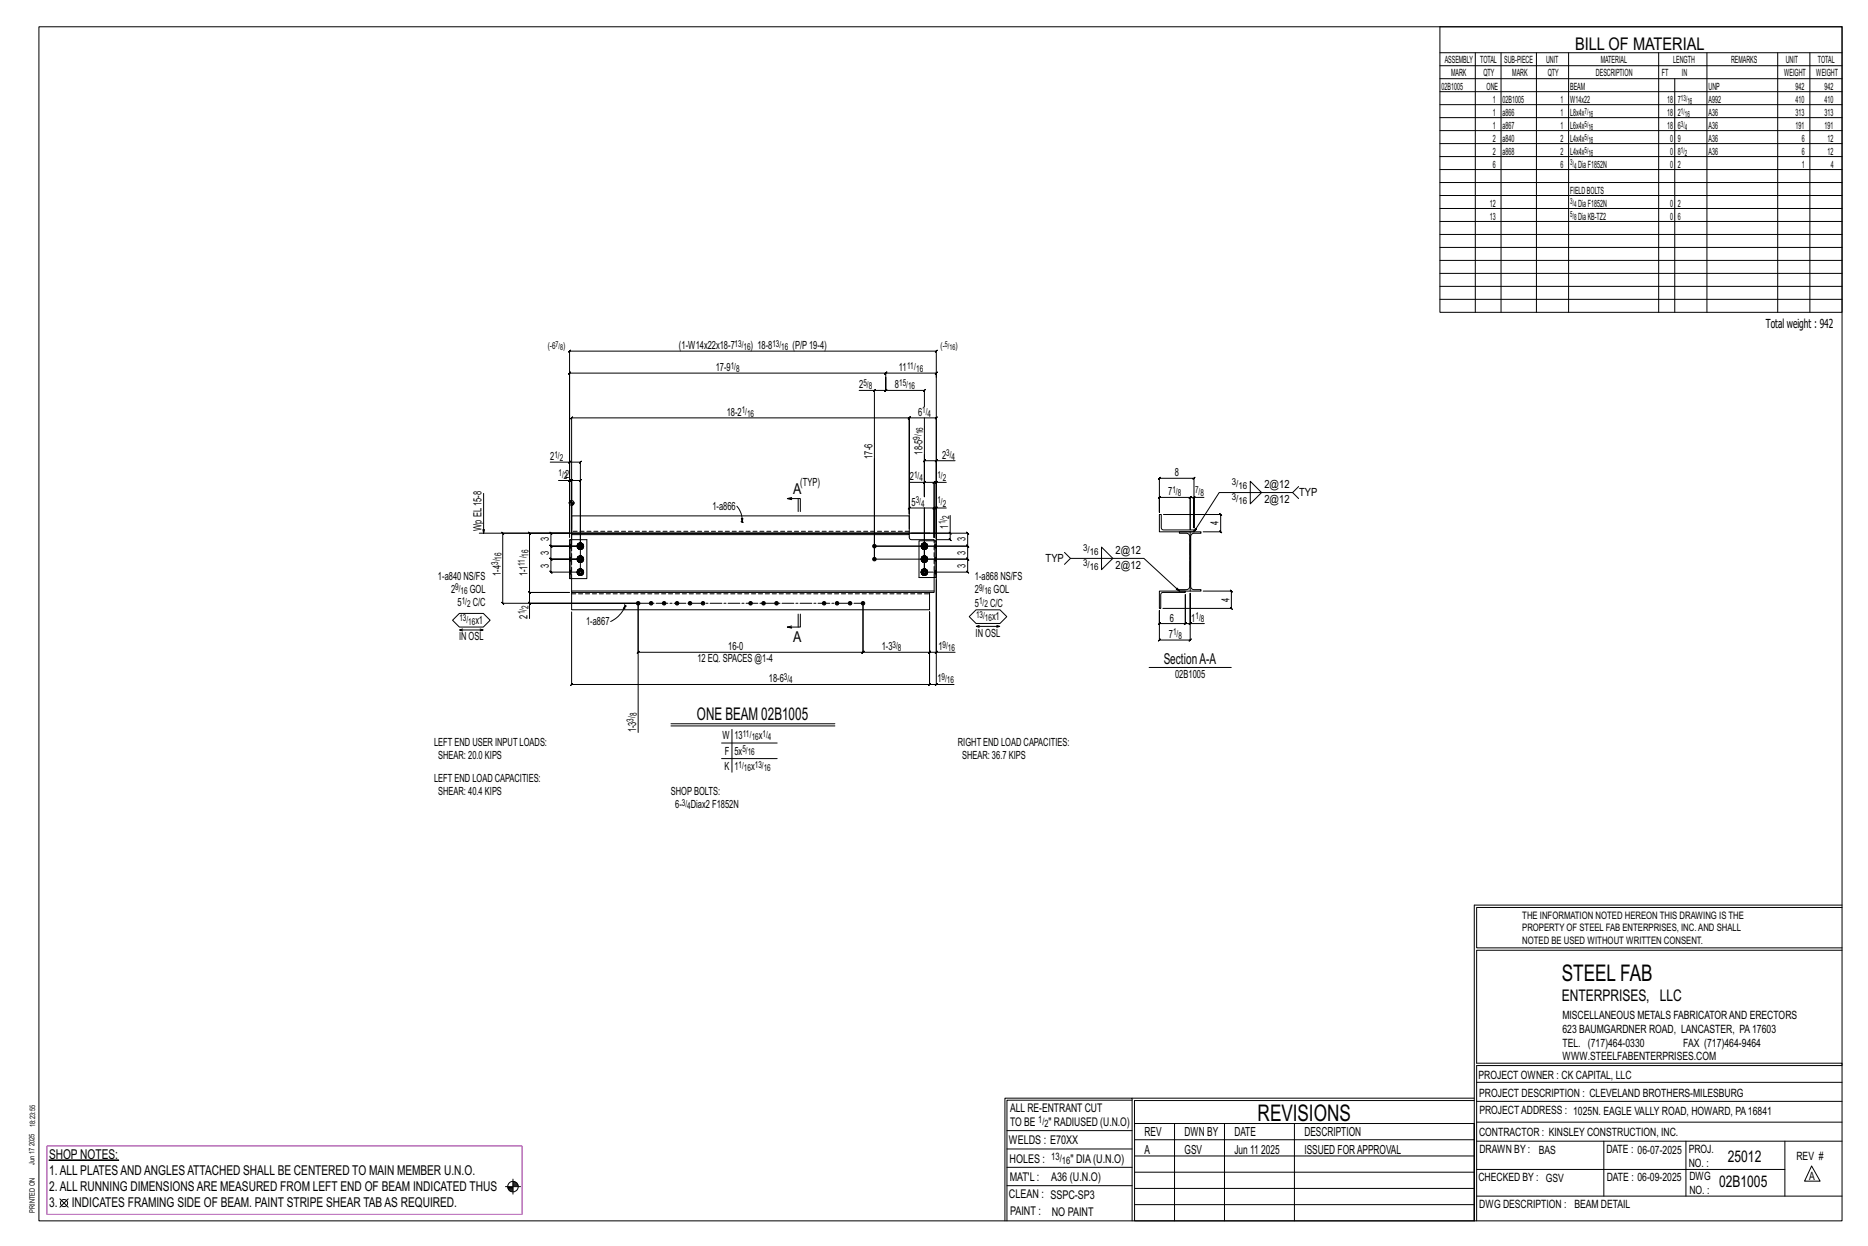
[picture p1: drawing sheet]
<svg xmlns="http://www.w3.org/2000/svg" width="914mm" height="610mm" viewBox="0 0 914 610" stroke-linecap="round" stroke-linejoin="round" font-family="sans-serif">
<g fill="#000" stroke="#000" stroke-width=".49">
<path d="M24 568h34z"/>
<circle cx="428" cy="267" r=".9"/>
<circle cx="428" cy="274" r=".9"/>
<circle cx="312" cy="295" r=".9"/>
<circle cx="319" cy="295" r=".9"/>
<circle cx="325" cy="295" r=".9"/>
<circle cx="331" cy="295" r=".9"/>
<circle cx="338" cy="295" r=".9"/>
<circle cx="344" cy="295" r=".9"/>
<circle cx="367" cy="295" r=".9"/>
<circle cx="374" cy="295" r=".9"/>
<circle cx="380" cy="295" r=".9"/>
<circle cx="403" cy="295" r=".9"/>
<circle cx="410" cy="295" r=".9"/>
<circle cx="416" cy="295" r=".9"/>
<circle cx="422" cy="295" r=".9"/>
</g>
<g fill="none" stroke="#000" stroke-width=".49">
<path d="M19 13h883v584h-883zM705 13h197v140h-197zM705 26h197M705 32h197M705 39h197M722 26v127M735 26v127M752 26v127M768 26v127M812 26v127M820 39v114M836 26v127"/>
<path d="M870 26v127M886 26v127M705 45h197M705 51h197M705 58h197M705 64h197M705 70h197M705 77h197M705 83h197M705 89h197M705 96h197M705 102h197"/>
<path d="M705 108h197M705 115h197M705 121h197M705 127h197M705 134h197M705 140h197M705 146h197M421 191h7v83h46l-1-1 1 1v-7v1l-1-1h1h-46h46v1l-1-1h1v-6l-1-1 1 1h-19M428 191h6l-1 1 1-1v-6v6l-1 1 1-1h19l-1 1 1-1v8M429 191l-1 1zM434 185v-3l-1 1h1h-155v-1l-1 1h1v80M434 183h24l1-1-1 3"/>
<path d="M434 182l-1 1zM453 204v39M269 226h10v35M273 235h6v26M277 235h7v1l1-1h-1v32M279 226l-1 1 1-1zM279 235l-1 1 1-1zM279 226h5v1l1-1h-1v54h-14l-1-1 1 1v-6l-1-1 1 1h14h-14l-1-1 1 1v-7v1l-1-1h1h14h-14v1l-1-1h1v-6l-1-1 1 1h9M279 235h1v24M279 236l1-1zM280 235l-1 1 1-1zM280 235v32"/>
<path d="M445 236h8v7M453 236h4l1-1-1 1v27M453 235l-1 1zM458 225h1l-1 1zM458 225h-5l-1 1 1-1v18M458 236h-1l1-1-1 1v27M459 235l-1 1zM463 236h-5v28M468 225h-10v36M612 235l6 6-6 6zM636 238l-3 3h-36l-13 19M237 241v20"/>
<path d="M278 246h3M279 246h.1M279 245v1M280 245v1M280 252h165v9h-165zM280 246v1M281 246v1M361 248a11 11 0 0 1 2 7M363 255h.1M363 254h1l-1 1zM363 255l1 1M388 244h-3h7v6"/>
<path d="M388 243l-3 1M391 244v6M445 259v-10l1-1-1 1h12l1-1-1 1v14M453 249v31zM458 249h-1l1-1-1 1v14M459 248l-1 1zM463 249h-5v15v-60h1l-1 1v-1h-13h1l-1 1v-1v47v-47h1l-1 1v-1h-165l-1 1 1-1v47M465 252v9h-19M568 252v6l1 1h15v1h-16zM570 252h28l-1-1 1 1v8h-1l1 1v-1h-9M584 244l1-1zM584 243h-1l-1 1 1-1v16v-16l-1 1 1-1h-15l-1 1 1-1v8v-17h-1l1-1v1h16l1-1-1 1v24v-15h5"/>
<path d="M633 241l3 3M235 261h44M279 264v19zM279 261v-89h-1l1-1v1h179l1-1-1 1v89M279 264h8v19h-8M280 261v1h165v-1M283 280h.1M283 274h.1M283 267h.1M283 279v1M283 273v1M283 275h1"/>
<path d="M283 268l1 1M283 267v1M283 280v-1v1v1v-1M283 273v-1v2v1v-1M283 267v-1v1v1M283 274l1 1M284 279h-1M284 272h-1M284 266h-1M284 275h1M284 268l1 1M284 278l-1 1"/>
<path d="M284 279h1M284 272l-1 1M284 273l1-1v1M284 266h1M284 279l2 1M284 273l2 1M284 266l2 1v1M285 279h-1M285 272l-1 1M285 266h-1M285 274v1h-1M285 268v1l-1-1"/>
<path d="M285 274h1l-1 1M285 268h1h-1M285 280l-1 1M285 274l-1 1M285 267l-1 1M285 279h1l-1 1M285 272l1 1h-1M285 266l1 1h-1M286 279v1M286 273v1M286 267h.1M445 262v1l1 1h11v1"/>
<path d="M451 280h.1M451 274h.1M451 267h.1M451 273v1M451 279v1M451 268l1 1M451 275h1M451 267v1M452 267l-1-1v1v1h1M452 273l-1-1v2v1l1-1M452 280l-1-1v1v1l1-1M452 268l1 1"/>
<path d="M452 274l1 1M452 266h-1M452 272h-1M452 279h-1M452 275h1M453 266h-1M453 266h1h-1M453 272l-1 1M453 273v-1h1l-1 1M453 278l-1 1M453 279h1h-1M453 274h21l-1-1 1 1v6l-1-1 1 1h-21v-31v31"/>
<path d="M453 266l1 1v1M453 273l1 1M453 279l1 1M453 279h-1M453 268h1l-1 1v-1M453 274l1 1h-1M453 268h1M453 274h1v1M454 267l-1 1M454 274l-1 1M454 280l-1 1M454 266v1h-1"/>
<path d="M454 272v1h-1M454 279l-1 1M454 267h.1M454 273v1M454 279v1M455 261h-196v-1l1 1h-1v29v-1l1 1h-1h20h-20v-1l1 1h-1v5M455 261h-209v-1l1 1h-1v34l1 1-1-1h65h-52v8M458 265v18zM458 265h-8v18h8M458 261v58h10M465 260l1 1zM465 261v3l1 1-1-1h-7"/>
<path d="M521 270l3 3h36l17 16M524 273l-3 3M539 268l6 5-6 6zM577 260h11v1h-4l-1 1v25l1 1h4v1h-11v-1h4l1-1v-25l-1-1h-4zM259 295l1 1zM280 290h175v8h-175zM280 299v36h-1l1-1v1h175l1-1-1 1v-36M280 283v6M283 281h1M284 281h1M285 281h-1M285 280h1l-1 1"/>
<path d="M306 296h.1M306 296v2h-1zM306 296a14 14 0 0 1-7 8M306 296l1 1M451 281h1M452 281h1M453 281h1h-1M453 280h1v1M455 299v20h1l-1 1v-1h-33h1l-1 1v-1v-24v24h1l-1 1v-1h-110h1l-1 1v-1v-24v63M455 299v36l1-1-1 1h3M455 299v20v1l1-1h-1h3M457 289h-177v1"/>
<path d="M457 283v7h-2M458 284v51h9M568 289h12v1h-11l-1 1v7zM589 289h14h-1l1 1v-1v9l-1-1 1 1h-34M222 303l3-3h12l3 3-3 4h-12zM225 308h11l-1 1M226 308h-1l1 1M235 308h1M388 306l-3 1M391 300v7M392 300v7h-7h3M458 319h1l-1 1z"/>
<path d="M474 302l4-4h12l3 4-3 3h-12zM478 306h11l-1 1M479 306h-1l1 1M488 306h1M582 306l1-1zM583 305h-3h1l-1 1v-1v-14v14h1l-1 1v-1h-12l-1 1 1-1v-6v14l-1 1 1-1h15l-1 1 1-1v-23v15h7M459 334l-1 1zM563 327h40M328 354h81M328 355h81M358 357v21M353 364h27"/>
<path d="M353 371h27M722 443v154M722 443h180M902 444h-179v20h179M902 465h-179v55h179v1h-179v76M554 538h-61v59M554 537h168M722 538h-167v13M723 539h179M723 530h179M493 553h61M555 550h167v47h-167z"/>
<path d="M555 558h167M575 550v47M599 550v47M634 550v47M723 549h179M723 558h179M785 558v27M825 558v27M874 558v27M251 577v7M251 579h2M251 580h3"/>
<path d="M251 578h2M493 571h61M493 562h61M555 573h167M555 566h167M723 572h151M887 570l4 8h-8zM29 587l4 4M33 587l-4 4M247 581h8M249 581h2M249 582h2"/>
<path d="M250 583h1M492 597v-60h62v60M493 580h61M555 589h167M555 581h167M723 585h179"/>
<circle cx="280" cy="246" r="1.2"/>
<circle cx="31" cy="589" r="1.8"/>
<circle cx="251" cy="581" r="2.6"/>
</g>
<path d="M23 561h233v33h-233z" fill="none" stroke="#f0f" stroke-width=".5"/>
<g fill="none" stroke="#000" stroke-width=".49" stroke-dasharray="2 1.4">
<path d="M445 260h-165M279 280h.1M279 279h.1M279 274h.1M279 273h.1M279 268h.1M279 267h.1M279 266h.1M279 268v-1v1M280 264v19M283 280v1zM283 274h.1"/>
<path d="M283 267v1zM283 280h.1M283 280v-1v1v1v-1M283 274v-2v2v1v-1M283 267v-1v1v2v-2M283 279v1zM283 273v1zM283 274v1zM283 267h.1M283 268h.1M283 279v1M283 273v1"/>
<path d="M283 268v-1M283 279h.1M283 279v-1zM283 272v1zM283 275h.1M283 272h.1M283 266v1zM283 268v1zM283 266h.1M283 279h1zM283 279h1M283 275h1z"/>
<path d="M283 275h1M283 272h1zM283 272h1M283 268l1 1zM283 268l1 1M283 266h1zM283 266h1M283 280l1-1M283 274l1 1M283 273h1M283 268h1M283 267l1-1"/>
<path d="M283 279h2zM283 275h2zM283 272h2zM283 269h2zM283 266h2zM283 279v1v-1v1v1v-1v1M283 273v-1v2v-1v1v1v-1v1v-1M283 266v1v1M283 280l1-1zM283 274h1zM283 273h1zM283 268h1z"/>
<path d="M283 267h1zM283 278h1zM283 269h1zM284 279h.1M284 275h.1M284 274h.1M284 273h.1M284 268v1zM284 268h.1M284 267v-1zM284 278v1v-1v1M284 278l1 1-1-1 1 1h-1z"/>
<path d="M284 278h1zM284 272v1M284 275h1zM284 275h1M284 272h1h-1h1l-1 1zM284 272h1zM284 266h.1M284 269h1zM284 269h1M284 268l1 1M284 266v1zM284 266h1h-1h1h-1z"/>
<path d="M284 266h1zM284 279l1 1zM284 279h1M284 275l1-1M284 274h1zM284 273h1zM284 273h1M284 268h1M284 268h1zM284 267h1zM284 266h1M285 279h.1"/>
<path d="M285 275h.1M285 272h.1M285 269v-1zM285 269v-1M285 266h.1M285 278v1zM285 280h.1M285 273v1zM285 267h.1M285 279l1 1zM285 272l1 2zM285 266l1 1z"/>
<path d="M285 274h.1M285 267v1zM285 280l1-1h-1M285 274h1l-1 1M285 273h1l-1-1M285 268h1h-1M285 267h1l-1-1M285 279l1 1M285 275v-1M285 272v1l1 1M285 268v-1M285 266l1 2"/>
<path d="M285 279h1zM285 272l1 1zM286 279v1zM286 279v1M286 273v1zM286 273v1M286 267h.1M286 274l-1 1zM286 268h-1zM286 280l-1 1zM286 267l-1 2zM286 280v1z"/>
<path d="M286 274h.1M286 267v1zM451 267v1zM451 274h.1M451 280v1zM451 267l1-1-1 1 1 2-1-2M451 274l1-2-1 2 1 1-1-1M451 280h.1M451 280l1-1-1 1 1 1-1-1M451 267h.1M451 268h.1M451 273v1z"/>
<path d="M451 274v1zM451 279v1zM451 268v-1M451 273v1M451 279v1M451 266v1zM451 268l1 1zM451 266h1zM451 272v1zM451 275h1zM451 272h1zM451 279h.1"/>
<path d="M451 279l1-1zM451 268l1 1M451 266h1M451 275h1M451 272h1M451 279h1zM451 279h1M452 268h.1M452 267v-1M452 274v1M452 273h.1M452 280v-1"/>
<path d="M452 267v1zM452 274h.1M452 280h.1M452 269h1zM452 266h1zM452 275h1zM452 272h1zM452 279h1zM452 266h-1v1v1h1M452 273l-1-1v2v-1v1v1v-1v1l1-1M452 279h-1v1v-1v1v1v-1v1h1M452 267h.1"/>
<path d="M452 273v1zM452 280v-1zM452 278h1zM452 268l1 1h-1h1h-1zM452 268h1zM452 267l1-1zM452 275h1h-1h1h-1zM452 274h1zM452 273h1zM453 266h-1h1h-1h1M453 269h.1M453 268v1"/>
<path d="M453 268h.1M453 266v1zM453 266h.1M453 272h-1h1h-1l1 1M453 275h.1M453 274h.1M453 273h.1M453 272v1zM453 272h.1M453 278l-1 1 1-1-1 1h1M453 279h.1M453 278v1v-1v1z"/>
<path d="M453 278h.1M453 267h.1M453 275v-1M453 279v1zM453 269l1-1zM453 269l1-1M453 266h1zM453 266h1M453 275h1zM453 275h1M453 272h1zM453 272h1"/>
<path d="M453 279h1zM453 279h1M453 278l1 1zM453 273v1zM453 280h.1M453 266l1 1zM453 272l1 2zM453 279l1 1zM453 267v1zM453 268h1M453 267h1v-1M453 274h1v1"/>
<path d="M453 273h1v-1M453 280l1-1M454 268v-1M454 266h-1l1 2M454 275v-1M454 272l-1 1 1 1M454 279h-1l1 1M454 266v1zM454 272v1zM454 279h.1M454 267h.1M454 273v1z"/>
<path d="M454 273v1M454 279v1zM454 279v1M454 268h.1M454 274v1zM454 267l-1 2zM454 274l-1 1zM454 280l-1 1zM454 267v1zM454 274h.1M454 280v1zM458 266h.1"/>
<path d="M458 267h.1M458 273h.1M458 273v1v-1M458 279h.1M458 280v-1M458 266v1M458 267v-1M458 268h.1M458 274h.1M458 280h.1M279 281h.1M279 280v1"/>
<path d="M280 291h175M283 281h.1M283 281h1zM283 281h1M283 280l1 1M283 281h2zM283 280l1 1zM284 281h.1M284 281h1zM284 281h1M284 281l1-1zM285 281h.1"/>
<path d="M285 280h1l-1 1M285 281v-1M286 281h-1zM451 281h.1M451 281h1zM451 281h1M452 280v1M452 281h1zM452 280v1zM452 281h1h-1h1h-1zM453 281h.1M453 281v-1z"/>
<path d="M453 281h1zM453 281h1M453 280h1v1M454 281v-1M454 281h.1M457 283v-18M458 281h.1"/>
</g>
<path d="M312 295h110M583 289v-29" fill="none" stroke="#000" stroke-width=".49" stroke-dasharray="5.8 1 1 1"/>
<g font-size="11.2">
<text x="764" y="480">STEEL FAB</text>
<text x="616" y="548">REVISIONS</text>
</g>
<g font-size="8.6">
<text x="771" y="24">BILL OF MATERIAL</text>
<text x="341" y="352">ONE BEAM 02B1005</text>
</g>
<g font-size="7.9">
<text x="765" y="490">ENTERPRISES, LLC</text>
<text x="846" y="569">25012</text>
<text x="842" y="581">02B1005</text>
</g>
<g font-size="7.3">
<text x="388" y="241">A</text>
<text x="388" y="314">A</text>
<text x="570" y="325">SectionA-A</text>
</g>
<g font-size="6.6">
<text x="24" y="567">SHOP NOTES:</text>
<text x="24" y="575">1.ALL PLATESANDANGLESATTACHED SHALL BE CENTERED TO MAIN MEMBER U.N.O.</text>
<text x="24" y="583">2.ALL RUNNING DIMENSIONSARE MEASURED FROM LEFT END OF BEAM INDICATED THUS</text>
<text x="24" y="591">3.</text>
<text x="35" y="591">INDICATES FRAMING SIDE OF BEAM. PAINT STRIPE SHEAR TABAS REQUIRED.</text>
</g>
<g font-size="6.1">
<text x="864" y="161">Total weight : 942</text>
<text x="560" y="556">REV</text>
<text x="580" y="556">DWN BY</text>
<text x="604" y="556">DATE</text>
<text x="639" y="556">DESCRIPTION</text>
<text x="560" y="564">A</text>
<text x="580" y="564">GSV</text>
<text x="604" y="564">Jun 11</text>
<text x="617" y="564">2025</text>
<text x="639" y="564">ISSUED FORAPPROVAL</text>
</g>
<g font-size="5.9">
<text x="494" y="560">WELDS : E70XX</text>
<text x="494" y="569">HOLES :</text>
<text x="524" y="569">&quot; DIA(U.N.O)</text>
<text x="494" y="578">MAT'L :</text>
<text x="515" y="578">A36 (U.N.O)</text>
<text x="494" y="586">CLEAN : SSPC-SP3</text>
<text x="495" y="595">PAINT :</text>
<text x="515" y="595">NO PAINT</text>
</g>
<g font-size="5.8">
<text x="494" y="544">ALL RE-ENTRANT CUT</text>
<text x="494" y="551">TO BE</text>
<text x="513" y="551">&quot; RADIUSED (U.N.O)</text>
</g>
<g font-size="5.6">
<text x="765" y="499">MISCELLANEOUS METALS FABRICATORAND ERECTORS</text>
<text x="765" y="505">623 BAUMGARDNER ROAD, LANCASTER, PA17603</text>
<text x="765" y="512">TEL. (717)464-0330</text>
<text x="824" y="512">FAX (717)464-9464</text>
<text x="765" y="519">WWW.STEELFABENTERPRISES.COM</text>
<text x="724" y="528">PROJECT OWNER : CK CAPITAL, LLC</text>
<text x="724" y="537">PROJECT DESCRIPTION : CLEVELAND BROTHERS-MILESBURG</text>
<text x="724" y="545">PROJECTADDRESS : 1025N. EAGLE VALLY ROAD, HOWARD, PA16841</text>
<text x="724" y="556">CONTRACTOR : KINSLEY CONSTRUCTION, INC.</text>
<text x="724" y="564">DRAWN BY :</text>
<text x="753" y="564">BAS</text>
<text x="786" y="564">DATE : 06-07-2025</text>
<text x="827" y="564">PROJ.</text>
<text x="879" y="568">REV #</text>
<text x="827" y="571">NO. :</text>
<text x="724" y="578">CHECKED BY : GSV</text>
<text x="787" y="578">DATE : 06-09-2025</text>
<text x="827" y="578">DWG</text>
<text x="886" y="578">A</text>
<text x="827" y="584">NO. :</text>
<text x="724" y="591">DWG DESCRIPTION : BEAM DETAIL</text>
</g>
<g font-size="5.5">
<text x="332" y="171">(1-W14x22x18-7</text>
<text x="367" y="171">) 18-8</text>
<text x="388" y="171">(P/P19-4)</text>
<text x="350" y="182">17-9</text>
<text x="440" y="182">11</text>
<text x="421" y="190">2</text>
<text x="438" y="190">8</text>
<text x="356" y="203">18-2</text>
<text x="449" y="203">6</text>
<text x="269" y="225">2</text>
<text x="427" y="224" transform="rotate(-90 427 224)">17-6</text>
<text x="452" y="222" transform="rotate(-90 452 222)">18-5</text>
<text x="461" y="224">2</text>
<text x="575" y="233">8</text>
<text x="277" y="234">2</text>
<text x="392" y="238">(TYP)</text>
<text x="445" y="235">2</text>
<text x="619" y="239">2@12</text>
<text x="572" y="242">7</text>
<text x="636" y="243">TYP</text>
<text x="349" y="250">1-a866</text>
<text x="446" y="248">5</text>
<text x="619" y="246">2@12</text>
<text x="597" y="257" transform="rotate(-90 597 257)">4</text>
<text x="236" y="260" transform="rotate(-90 236 260)">Wp EL15-8</text>
<text x="464" y="259" transform="rotate(-90 464 259)">1</text>
<text x="269" y="265" transform="rotate(-90 269 265)">3</text>
<text x="473" y="265" transform="rotate(-90 473 265)">3</text>
<text x="269" y="271" transform="rotate(-90 269 271)">3</text>
<text x="473" y="271" transform="rotate(-90 473 271)">3</text>
<text x="512" y="275">TYP</text>
<text x="546" y="271">2@12</text>
<text x="245" y="282" transform="rotate(-90 245 282)">1-4</text>
<text x="269" y="278" transform="rotate(-90 269 278)">3</text>
<text x="473" y="278" transform="rotate(-90 473 278)">3</text>
<text x="546" y="278">2@12</text>
<text x="214" y="284">1-a840 NS/FS</text>
<text x="258" y="282" transform="rotate(-90 258 282)">1-1</text>
<text x="477" y="284">1-a868 NS/FS</text>
<text x="221" y="290">2</text>
<text x="230" y="290">GOL</text>
<text x="477" y="290">2</text>
<text x="486" y="290">GOL</text>
<text x="224" y="297">5</text>
<text x="231" y="297">C/C</text>
<text x="477" y="297">5</text>
<text x="485" y="297">C/C</text>
<text x="602" y="294" transform="rotate(-90 602 294)">4</text>
<text x="233" y="305">x1</text>
<text x="258" y="303" transform="rotate(-90 258 303)">2</text>
<text x="287" y="306">1-a867</text>
<text x="486" y="303">x1</text>
<text x="573" y="304">6</text>
<text x="583" y="304">1</text>
<text x="478" y="311">IN OSL</text>
<text x="225" y="313">IN OSL</text>
<text x="572" y="312">7</text>
<text x="341" y="324">12 EQ. SPACES @1-4</text>
<text x="356" y="318">16-0</text>
<text x="432" y="318">1-3</text>
<text x="459" y="318">1</text>
<text x="376" y="334">18-6</text>
<text x="459" y="334">1</text>
<text x="575" y="332">02B1005</text>
<text x="311" y="358" transform="rotate(-90 311 358)">1-3</text>
<text x="212" y="365">LEFT END USER INPUT LOADS:</text>
<text x="354" y="362">W</text>
<text x="359" y="362">13</text>
<text x="371" y="362">x</text>
<text x="469" y="365">RIGHT END LOAD CAPACITIES:</text>
<text x="215" y="371">SHEAR: 20.0 KIPS</text>
<text x="355" y="369">F</text>
<text x="359" y="369">5x</text>
<text x="471" y="371">SHEAR: 36.7 KIPS</text>
<text x="355" y="377">K</text>
<text x="359" y="377">1</text>
<text x="368" y="377">x</text>
<text x="212" y="382">LEFT END LOAD CAPACITIES:</text>
<text x="215" y="389">SHEAR: 40.4 KIPS</text>
<text x="328" y="389">SHOPBOLTS:</text>
<text x="331" y="395">6-</text>
<text x="338" y="395">Diax2 F1852N</text>
</g>
<g font-size="5">
<text x="745" y="450">THE INFORMATION NOTED HEREON THIS DRAWING IS THE</text>
<text x="745" y="456">PROPERTY OF STEEL FAB ENTERPRISES, INC.AND SHALL</text>
<text x="745" y="462">NOTED BE USED WITHOUT WRITTEN CONSENT.</text>
<text x="508" y="550">1/</text>
<text x="511" y="551">2</text>
<text x="515" y="568">13/</text>
<text x="520" y="570">16</text>
</g>
<g font-size="4.9">
<text x="707" y="31">ASSEMBLY</text>
<text x="725" y="31">TOTAL</text>
<text x="736" y="31">SUB-PIECE</text>
<text x="757" y="31">UNIT</text>
<text x="784" y="31">MATERIAL</text>
<text x="819" y="31">LENGTH</text>
<text x="847" y="31">REMARKS</text>
<text x="874" y="31">UNIT</text>
<text x="890" y="31">TOTAL</text>
<text x="710" y="37">MARK</text>
<text x="726" y="37">QTY</text>
<text x="740" y="37">MARK</text>
<text x="758" y="37">QTY</text>
<text x="781" y="37">DESCRIPTION</text>
<text x="814" y="37">FT</text>
<text x="823" y="37">IN</text>
<text x="873" y="37">WEIGHT</text>
<text x="889" y="37">WEIGHT</text>
<text x="706" y="44">02B1005</text>
<text x="728" y="44">ONE</text>
<text x="769" y="44">BEAM</text>
<text x="836" y="44">UNP</text>
<text x="879" y="44">942</text>
<text x="893" y="44">942</text>
<text x="731" y="50">1</text>
<text x="736" y="50">02B1005</text>
<text x="764" y="50">1</text>
<text x="769" y="50">W14x22</text>
<text x="816" y="50">18</text>
<text x="821" y="50">7</text>
<text x="836" y="50">A992</text>
<text x="879" y="50">410</text>
<text x="893" y="50">410</text>
<text x="731" y="57">1</text>
<text x="736" y="57">a866</text>
<text x="764" y="57">1</text>
<text x="769" y="57">L8x4x</text>
<text x="816" y="57">18</text>
<text x="821" y="57">2</text>
<text x="836" y="57">A36</text>
<text x="879" y="57">313</text>
<text x="893" y="57">313</text>
<text x="731" y="63">1</text>
<text x="736" y="63">a867</text>
<text x="764" y="63">1</text>
<text x="769" y="63">L6x4x</text>
<text x="816" y="63">18</text>
<text x="821" y="63">6</text>
<text x="836" y="63">A36</text>
<text x="879" y="63">191</text>
<text x="893" y="63">191</text>
<text x="731" y="69">2</text>
<text x="736" y="69">a840</text>
<text x="764" y="69">2</text>
<text x="769" y="69">L4x4x</text>
<text x="818" y="69">0</text>
<text x="821" y="69">9</text>
<text x="836" y="69">A36</text>
<text x="882" y="69">6</text>
<text x="895" y="69">12</text>
<text x="731" y="76">2</text>
<text x="736" y="76">a868</text>
<text x="764" y="76">2</text>
<text x="769" y="76">L4x4x</text>
<text x="818" y="76">0</text>
<text x="821" y="76">8</text>
<text x="836" y="76">A36</text>
<text x="882" y="76">6</text>
<text x="895" y="76">12</text>
<text x="731" y="82">6</text>
<text x="764" y="82">6</text>
<text x="772" y="82">DiaF1852N</text>
<text x="818" y="82">0</text>
<text x="821" y="82">2</text>
<text x="882" y="82">1</text>
<text x="896" y="82">4</text>
<text x="769" y="95">FIELDBOLTS</text>
<text x="729" y="101">12</text>
<text x="772" y="101">DiaF1852N</text>
<text x="818" y="101">0</text>
<text x="821" y="101">2</text>
<text x="729" y="107">13</text>
<text x="772" y="107">DiaKB-TZ2</text>
<text x="818" y="107">0</text>
<text x="821" y="107">6</text>
</g>
<g font-size="4.7">
<text x="268" y="171">(-6</text>
<text x="276" y="171">)</text>
<text x="360" y="170">13/</text>
<text x="364" y="171">16</text>
<text x="378" y="170">13/</text>
<text x="382" y="171">16</text>
<text x="460" y="171">(-</text>
<text x="468" y="171">)</text>
<text x="358" y="180">1/</text>
<text x="360" y="182">8</text>
<text x="444" y="180">11/</text>
<text x="448" y="182">16</text>
<text x="423" y="189">5/</text>
<text x="425" y="190">8</text>
<text x="440" y="189">15/</text>
<text x="445" y="190">16</text>
<text x="363" y="202">1/</text>
<text x="366" y="204">16</text>
<text x="451" y="202">1/</text>
<text x="454" y="204">4</text>
<text x="450" y="215" transform="rotate(-90 450 215)">9/</text>
<text x="452" y="212" transform="rotate(-90 452 212)">16</text>
<text x="271" y="224">1/</text>
<text x="274" y="226">2</text>
<text x="463" y="223">3/</text>
<text x="466" y="225">4</text>
<text x="273" y="233">1/</text>
<text x="447" y="234">1/</text>
<text x="459" y="234">1/</text>
<text x="276" y="235">2</text>
<text x="450" y="235">4</text>
<text x="461" y="235">2</text>
<text x="603" y="238">3/</text>
<text x="606" y="239">16</text>
<text x="574" y="241">1/</text>
<text x="577" y="243">8</text>
<text x="585" y="241">7/</text>
<text x="588" y="243">8</text>
<text x="603" y="245">3/</text>
<text x="448" y="246">3/</text>
<text x="451" y="248">4</text>
<text x="459" y="246">1/</text>
<text x="461" y="248">2</text>
<text x="606" y="246">16</text>
<text x="463" y="257" transform="rotate(-90 463 257)">1/</text>
<text x="465" y="254" transform="rotate(-90 465 254)">2</text>
<text x="530" y="270">3/</text>
<text x="246" y="274" transform="rotate(-90 246 274)">16</text>
<text x="259" y="272" transform="rotate(-90 259 272)">16</text>
<text x="533" y="271">16</text>
<text x="244" y="276" transform="rotate(-90 244 276)">3/</text>
<text x="257" y="277" transform="rotate(-90 257 277)">11/</text>
<text x="530" y="277">3/</text>
<text x="533" y="279">16</text>
<text x="223" y="289">9/</text>
<text x="225" y="290">16</text>
<text x="479" y="289">9/</text>
<text x="482" y="291">16</text>
<text x="226" y="295">1/</text>
<text x="229" y="297">2</text>
<text x="259" y="298" transform="rotate(-90 259 298)">2</text>
<text x="479" y="296">1/</text>
<text x="482" y="297">2</text>
<text x="225" y="304">13/</text>
<text x="229" y="306">16</text>
<text x="257" y="301" transform="rotate(-90 257 301)">1/</text>
<text x="478" y="302">13/</text>
<text x="482" y="304">16</text>
<text x="585" y="303">1/</text>
<text x="588" y="305">8</text>
<text x="574" y="311">1/</text>
<text x="437" y="317">3/</text>
<text x="461" y="317">9/</text>
<text x="577" y="313">8</text>
<text x="440" y="319">8</text>
<text x="464" y="319">16</text>
<text x="384" y="333">3/</text>
<text x="386" y="334">4</text>
<text x="461" y="333">9/</text>
<text x="464" y="334">16</text>
<text x="310" y="353" transform="rotate(-90 310 353)">3/</text>
<text x="312" y="350" transform="rotate(-90 312 350)">8</text>
<text x="364" y="360">11/</text>
<text x="368" y="362">16</text>
<text x="373" y="360">1/</text>
<text x="376" y="362">4</text>
<text x="363" y="368">5/</text>
<text x="366" y="370">16</text>
<text x="362" y="376">1/</text>
<text x="364" y="377">16</text>
<text x="369" y="376">13/</text>
<text x="374" y="377">16</text>
<text x="334" y="394">3/</text>
<text x="336" y="396">4</text>
</g>
<g font-size="4.2">
<text x="823" y="49">13/</text>
<text x="826" y="51">16</text>
<text x="776" y="56">7/</text>
<text x="778" y="57">16</text>
<text x="823" y="56">1/</text>
<text x="825" y="57">16</text>
<text x="776" y="62">5/</text>
<text x="778" y="63">16</text>
<text x="823" y="62">3/</text>
<text x="825" y="63">4</text>
<text x="776" y="68">5/</text>
<text x="778" y="70">16</text>
<text x="776" y="75">5/</text>
<text x="778" y="76">16</text>
<text x="823" y="75">1/</text>
<text x="825" y="76">2</text>
<text x="769" y="81">3/</text>
<text x="770" y="82">4</text>
<text x="769" y="100">3/</text>
<text x="770" y="101">4</text>
<text x="769" y="106">5/</text>
<text x="770" y="108">8</text>
</g>
<g font-size="4">
<text x="272" y="170">7/</text>
<text x="274" y="171">8</text>
<text x="463" y="170">5/</text>
<text x="465" y="171">16</text>
</g>
<g font-size="3.7">
<text x="17" y="551" transform="rotate(-90 17 551)">18:23:55</text>
<text x="17" y="561" transform="rotate(-90 17 561)">2025</text>
<text x="17" y="570" transform="rotate(-90 17 570)">Jun 17</text>
<text x="17" y="593" transform="rotate(-90 17 593)">PRINTED ON</text>
</g>
</svg>
